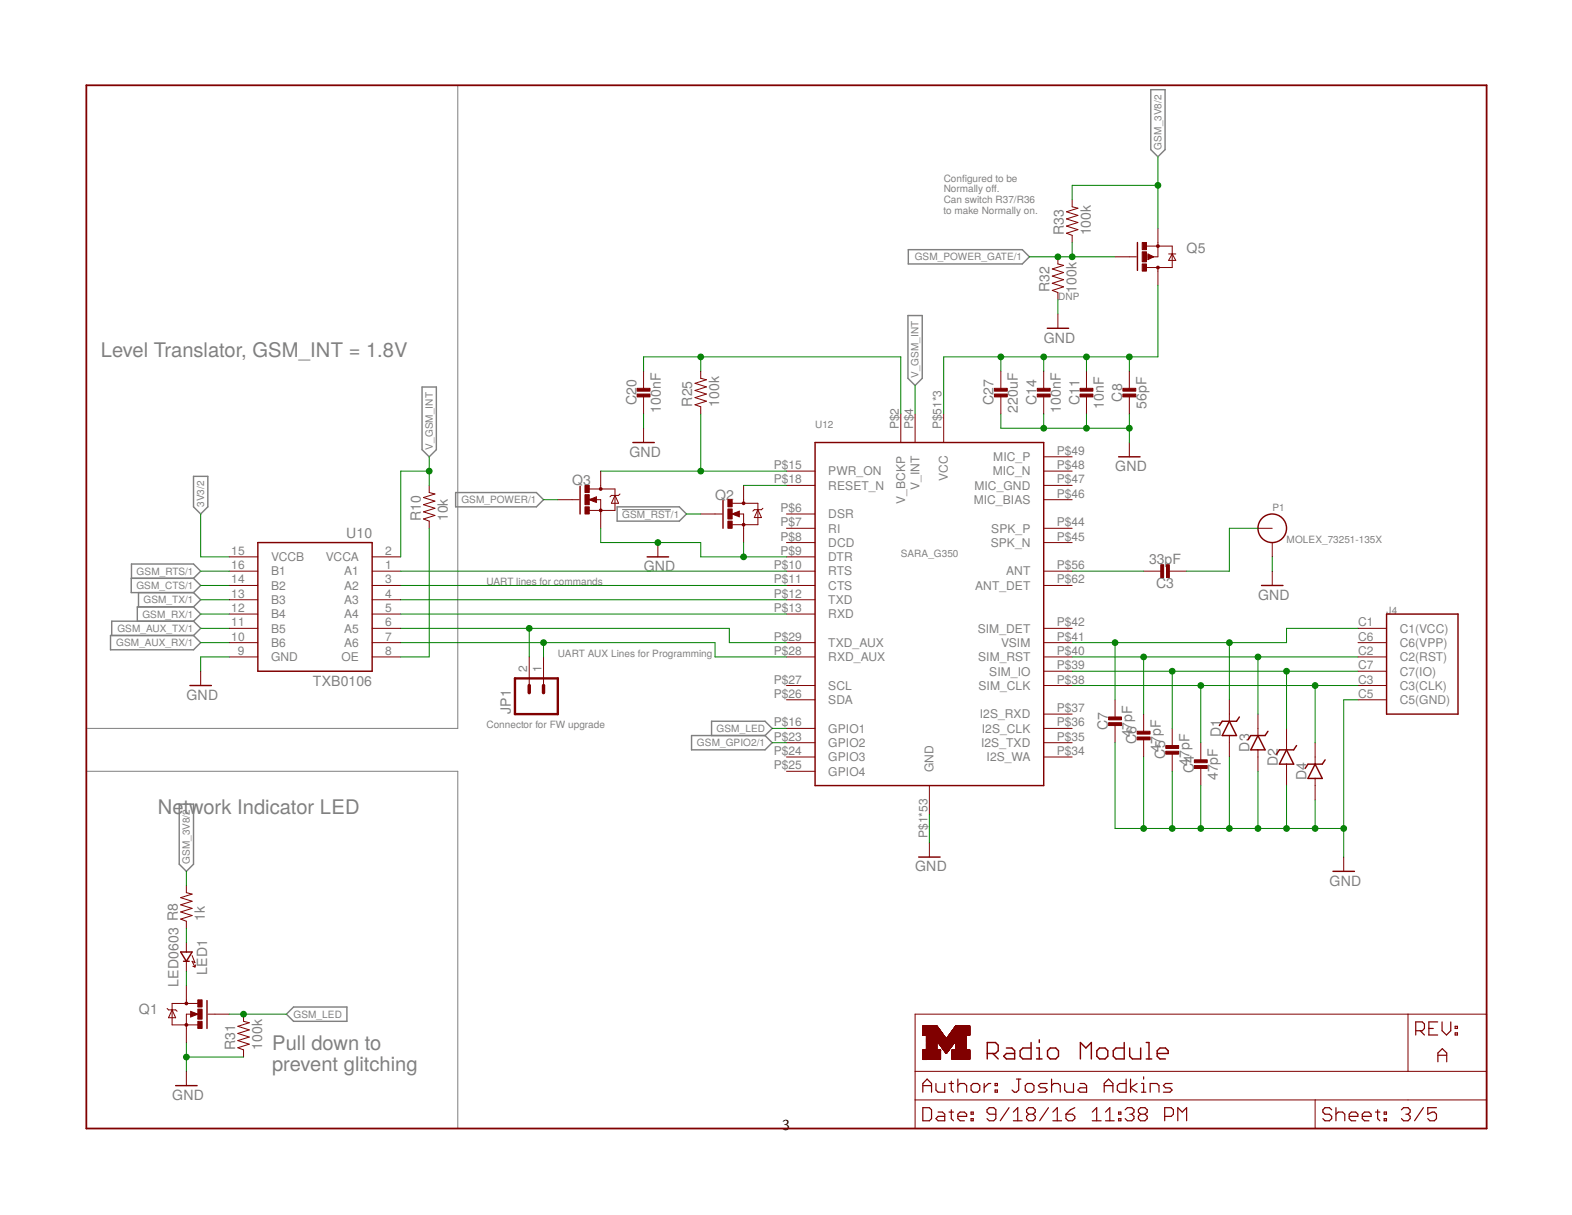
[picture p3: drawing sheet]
<svg xmlns="http://www.w3.org/2000/svg" width="279mm" height="216mm" viewBox="0 0 279 216" stroke-linecap="round" stroke-linejoin="round" font-family="sans-serif">
<path d="M81.4 15.2v114.2h-66.1M110.6 90.6h8.7M15.3 137.1h66.1v63.4" fill="none" stroke="#808080" stroke-width=".18"/>
<g fill="none" stroke="#808080" stroke-width=".25">
<path d="M204.5 15.9h2.6v10.7l-1.3 1.3-1.3-1.3zM161.4 56.1h2.5v11.1l-1.3 1.3-1.2-1.3zM161.4 44.4h20.3l1.3 1.2-1.3 1.3h-20.3zM75 68.8h2.6v11.1l-1.3 1.3-1.3-1.3zM34.4 84.6h2.5v5.5l-1.2 1.2-1.3-1.2zM81 87.5h14.3l1.3 1.3-1.3 1.3h-14.3zM109.7 90.1h11l1.3 1.2-1.3 1.3h-11zM19.6 112.9h14.8l1.3 1.3-1.3 1.3h-14.8zM23.4 102.8v-2.6h11l1.3 1.3-1.3 1.3M24.6 105.3v2.5M34.4 110.4l1.3 1.3-1.3 1.2M34.4 110.4h-14.5v2.5"/>
<path d="M34.4 105.3l1.3 1.3-1.3 1.2M34.4 107.8h-10v2.6M34.4 102.8h-11.1v2.5h11.1M34.4 107.8l1.3 1.3-1.3 1.3M34.4 102.8l1.3 1.2-1.3 1.3M122.9 130.7h13.1l1.2 1.3-1.2 1.2h-13.1zM126.5 130.7v-2.5h9.5l1.2 1.2-1.2 1.3M31.9 142.9h2.5v10.7l-1.3 1.2-1.2-1.2zM50.9 180.2l1.3-1.3h9.5v2.6h-9.5z"/>
</g>
<path d="M15.3 15.2h248.9v185.3h-248.9zM204.2 45.4l.6 .2h-.4l-.2 .3zM105.9 88.5l-.9 .3 .9 .2v-.2h-.3M131.3 91.1l-.9 .2 .9 .3v-.3h-.3M34 180l.9 .2-.9 .3v-.3h.3" fill="none" stroke="#800000" stroke-width=".32"/>
<g fill="none" stroke="#800000" stroke-width=".18">
<path d="M190.6 35.5v1.2l1 .3-2.1 .6 2.1 .7-2.1 .6 2.1 .6-2.1 .7 2.1 .6-2.1 .6 1.1 .4v1.3M188 45.6v1.3l1 .3-2 .6 2 .6-2 .7 2 .6-2 .6 2 .7-2 .6 1 .4v1.3M188 55.8v2.5M198.2 45.6h3.8M203.8 43.7h4.5v3.8h-4.5M204 45.1l1 .5-1 .5zM205 45.6l-.8 .3M205.8 40.6v5h-.8M205.8 47.5v3.2M207.7 45.1h1.3M208.3 45.1l.7 1.2h-1.3zM114.4 66v3"/>
<path d="M114.4 70.3v3.3M114.4 76.1v2.5M124.5 66v1.2l1.1 .3-2.1 .6 2.1 .6-2.1 .7 2.1 .6-2.1 .7 2.1 .6-2.1 .6 1 .4v1.3M160.1 73.6v5M162.6 73.6v5M167.7 73.6v5M177.9 66v3M177.9 70.3v3.3M185.5 66v3M185.5 70.3v3.3M193.1 66v3M193.1 70.3v3.3"/>
<path d="M200.7 66v3M200.7 70.3v3.3M200.7 78.6v2.6M40.7 99h5.1M66.1 99h5.1M76.3 86.3v1.2l1 .3-2 .6 2 .6-2 .7 2 .6-2 .7 2 .6-2 .6 1 .4v1.3M99.1 88.8h3.9M104.7 88.8l1.3-.5v1zM104.8 86.9h4.5v3.8h-4.6M105.9 88.8h.9v5.1M106.8 83.7v3.2M109.3 88l.6 1.4h-1.2z"/>
<path d="M110.2 87.8l-.3 .2h-1.2l-.3 .3M116.9 96.4v2.6M124.5 91.3h3.9M130.1 91.3l1.3-.5v1zM130.2 89.4h4.5v3.8h-4.6M131.3 91.3h.9v5.1M132.2 86.3v3.1M134.7 90.6l.6 1.4h-1.2zM135.6 90.3l-.3 .3h-1.2l-.3 .2M139.8 83.7h5.1M139.8 86.3h5.1M139.8 96.4h5.1"/>
<path d="M139.8 93.9h5.1M139.8 99h5.1M139.8 91.3h5.1M185.5 81.2h5.1M185.5 83.7h5.1M185.5 86.3h5.1M185.5 88.8h5.1M185.5 96.4h5.1M185.5 93.9h5.1M223.6 93.9h2.5M226.1 96.4v2.6M35.7 119.3v2.5"/>
<path d="M40.7 111.7h5.1M40.7 114.2h5.1M40.7 116.7h5.1M40.7 109.1h5.1M40.7 106.6h5.1M40.7 104h5.1M40.7 101.5h5.1M66.1 111.7h5.1M66.1 114.2h5.1M66.1 116.7h5.1M66.1 109.1h5.1M66.1 106.6h5.1"/>
<path d="M66.1 104h5.1M66.1 101.5h5.1M94.1 116.7v5.1M96.6 116.7v5.1M139.8 114.2h5.1M139.8 116.7h5.1M139.8 109.1h5.1M139.8 106.6h5.1M139.8 104h5.1M139.8 101.5h5.1M185.5 111.7h5.1M185.5 114.2h5.1"/>
<path d="M185.5 116.7h5.1M185.5 119.3h5.1M185.5 104h5.1M185.5 101.5h5.1M203.3 101.5h3M207.6 101.5h3.3M226.1 101.5v2.5M241.4 111.7h5M241.4 114.2h5M241.4 116.7h5M241.4 119.3h5M139.8 121.8h5.1"/>
<path d="M139.8 129.4h5.1M139.8 132h5.1M139.8 134.5h5.1M139.8 124.4h5.1M139.8 137.1h5.1M165.2 139.6v5.1M185.5 121.8h5.1M185.5 126.9h5.1M185.5 129.4h5.1M185.5 132h5.1M185.5 134.5h5.1M198.2 124.4v3"/>
<path d="M198.2 128.7v3.3M203.3 126.9v3M203.3 131.2v3.3M208.3 129.4v3.1M208.3 133.8v3.3M213.4 132v3M213.4 136.3v3.3M218.5 124.4v3.8M218.5 130.7v3.8M223.6 126.9v3.8M223.6 133.2v3.9M228.7 129.4v3.8"/>
<path d="M228.7 135.8v3.8M233.7 132v3.8M233.7 138.3v3.8M241.4 121.8h5M241.4 124.4h5M33.1 157.4v1.2l1 .3-2 .6 2 .6-2 .7 2 .6-2 .7 2 .6-2 .6 1 .4v1.3M165.2 149.8v2.5M238.8 152.3v2.5M29.7 179.2l.3 .3h1.2l.3 .2M30.6 179.5l.6 1.3h-1.2zM33.1 167.5v1.7M33.1 170.8v1.8"/>
<path d="M33.1 175.1v3.2M33.9 179.7l1.3 .5-1.3 .5zM34.1 169.8l.5 1.3-.5-.3 .5 1M34.3 171.7l.3 .1M34.8 171.4l-.2 .4M35.1 178.3h-4.5v3.8h4.6M33.1 190.4v2.5M34 180.2h-.9v5.1M36.9 180.2h3.8M43.3 180.2v1.3l1 .2-2 .7 2 .6-2 .6 2 .7-2 .6 2 .6-2 .7 1 .4v1.2M162.6 180.2h101.6v20.3h-101.6zM162.6 195.5h101.6"/>
<path d="M162.6 190.4h101.6M164 188.2h3.2M164 188.1h3.2M164 188h3.2M164 187.9h3.2M164 187.8h3.2M164 187.7h3.2M164 187.6h3.2M164 187.5h3.2M164 187.4h3.2M164 187.3h3.2M164 187.2h3.2"/>
<path d="M164 187.1h3.2M164 187h3.2M164 186.9h3.2M164 186.8h3.2M164 186.7h3.2M164 186.6h3.2M164 183.9l3.7 .1M164 183.9h3.7M164 183.8h3.6M164 183.7h3.6M164 183.7h3.5M164 183.6l3.5 .1"/>
<path d="M164 183.6h3.5M164 183.5l3.4 .1M164 183.5h3.4M164 183.4h3.3M164 183.3h3.3M164 183.2l3.2 .1M164 183.2h3.2M164 183.1h3.1M164 183l3.1 .1M164 183h3.1M164 183h3M164 182.9h3"/>
<path d="M164 182.8l2.9 .1M164 182.8h2.9M164 182.7h2.9M164 182.6l2.8 .1M164 182.6h2.8M164 182.5h2.7M164 182.4l2.6 .1M164 182.4h2.6M164 182.3h2.5M164 188.3h.7M164.6 186.5h1.9M164.6 186.4h1.9"/>
<path d="M164.6 184h3.2M164.7 186.4h1.8M164.7 186.3h1.8M164.7 186.2h1.8M164.7 186.1h1.8M164.7 186h1.8M164.7 185.9h1.8M164.7 185.8h1.8M164.7 185.7h1.8M164.7 185.6h1.8M164.7 185.5h1.8M164.7 185.4h1.8"/>
<path d="M164.7 185.3h1.8M164.7 185.2h1.8M164.7 185.1h1.8M164.7 185h5.1M164.7 185h7M164.7 184.9h7M164.7 184.8h7M164.7 184.7h7M164.7 184.6h7M164.7 184.5l3.5 .1M164.7 184.5h3.4M164.7 184.4h3.4"/>
<path d="M164.7 184.3h3.3M164.7 184.2h3.2M164.7 184.1h3.2M164.7 184l3.1 .1M166.6 185.1h3.2M166.7 185.1h3M166.7 185.2h3M166.8 185.3h2.8M166.8 185.4h2.8M166.9 185.4h2.6M166.9 185.5h2.6M167 185.6h2.4"/>
<path d="M167 185.7h2.3M167.1 185.7h2.2M167.1 185.8h2.2M167.2 186.6l-3.2 .1M167.2 185.9h2M167.2 185.9h1.9M167.3 186h1.8M167.3 186.1h1.7M167.4 186.1h1.6M167.4 186.2h1.6M167.5 186.2h1.4M167.5 186.4h1.3"/>
<path d="M167.6 186.4h1.2M167.7 186.5h1M167.7 186.6h1M167.7 186.6h.9M167.8 186.7h.8M167.8 186.8h.7M167.9 186.8h.6M167.9 186.9h.6M168 186.9h.4M168 187h.4M168 187h.3M168.1 187.1h.2"/>
<path d="M168.1 187.2h.1M168.2 184.5h3.5M168.3 184.5h3.4M168.3 187.1h-.2M168.3 184.4h3.4M168.4 184.4h3.3M168.4 187h-.4M168.4 184.3h3.3M168.5 184.2h3.2M168.5 184.1h3.2M168.6 184.1h3.1M168.7 184h3.7"/>
<path d="M168.7 183.9h3.7M168.7 186.5h-1.1M168.7 183.8h3.7M168.8 183.8h3.6M168.8 183.7h3.6M168.9 186.3h-1.4M168.9 183.7h3.5M168.9 183.6h3.5M169 183.5h3.4M169 183.4h3.4M169.1 183.4h3.3M169.1 183.3h3.3"/>
<path d="M169.2 183.3h3.2M169.2 183.2h3.2M169.2 188.2h3.2M169.2 188.1h3.2M169.2 188h3.2M169.2 187.9h3.2M169.2 187.8h3.2M169.2 187.7h3.2M169.2 187.6h3.2M169.2 187.5h3.2M169.2 187.4h3.2M169.2 187.3h3.2"/>
<path d="M169.2 187.2h3.2M169.2 187.1h3.2M169.2 187h3.2M169.2 186.9h3.2M169.2 186.8h3.2M169.2 186.7h3.2M169.2 186.6h3.2M169.2 185.8h-2M169.2 183.1h3.2M169.3 183.1h3.1M169.3 183h3.1M169.4 183h3"/>
<path d="M169.4 182.9h3M169.4 185.5l-2.4 .1M169.5 182.8h2.9M169.5 185.5h-2.6M169.5 182.7h2.9M169.6 182.7h2.8M169.6 185.3h-2.8M169.6 182.6h2.8M169.7 182.6h2.7M169.7 182.5h2.7M169.8 182.4h2.6M169.8 185l-3.2 .1"/>
<path d="M169.8 182.3h2.6M169.9 182.3h2.5M169.9 186.5h1.8M169.9 186.4h1.8M169.9 186.3h1.8M169.9 186.2h1.8M169.9 186.1h1.8M169.9 186h1.8M169.9 185.9h1.8M169.9 185.8h1.8M169.9 185.7h1.8M169.9 185.6h1.8"/>
<path d="M169.9 185.5h1.8M169.9 185.4h1.8M169.9 185.3h1.8M169.9 185.2h1.8M169.9 185.1h1.8M169.9 185h1.8M171.7 186.5l-1.8 .1M171.7 184.9h-7M171.8 184h-3.2M233.7 195.5v5M250.3 180.2v10.2"/>
</g>
<g fill="none" stroke="#800000" stroke-width=".21">
<path d="M164 194.1v-1.6l.8-.8 .8 .8v1.6M164 196.8h1.2l.4 .4v1.6l-.4 .4h-1.2zM164 192.9h1.6M166.3 192.5v1.2l.4 .4h1.2v-1.6M166.7 197.6h.8l.4 .4v1.2h-1.2l-.4-.4 .4-.4h1.2M168.7 197.6h.8M168.7 192.5h.8M169.1 192.1v1.6l.4 .4M169.1 197.2v1.6l.4 .4M170.2 198.4h1.6v-.4l-.4-.4h-.8l-.4 .4v.8l.4 .4h.8M170.2 191.7v2.4M170.2 192.9l.4-.4h.8l.4 .4v1.2"/>
<path d="M172.6 198.8h.4v.4h-.4zM172.6 197.6h.4v.4h-.4zM173 192.5h.8l.3 .4v.8l-.3 .4h-.8l-.4-.4v-.8zM174.9 192.5v1.6M176.1 192.5h-.4l-.8 .8M176.9 192.5h.4v.4h-.4zM176.9 193.7h.4v.4h-.4zM177 198h-1.2l-.4-.4v-.4l.4-.4h.8l.4 .4v1.6l-.4 .4h-.8l-.4-.4M179.3 196.8l-1.5 2.4M180.1 199.2h1.6M180.1 197.6l.8-.8v2.4M180.7 191.7h.7"/>
<path d="M181.1 191.7v2l-.4 .4h-.4l-.4-.4M182.2 192.9l.4-.4h.8l.4 .4v.8l-.4 .4h-.8l-.4-.4zM182.8 198l-.3 .4v.4l.3 .4h.8l.4-.4v-.4l-.4-.4M182.8 198l-.3-.4v-.4l.3-.4h.8l.4 .4v.4l-.4 .4M182.8 198h.8M186.1 192.5h-1.1l-.4 .4 .4 .4h.7l.4 .4-.4 .4h-1.1M186.4 196.8l-1.6 2.4M186.9 192.9l.4-.4h.8l.3 .4v1.2M186.9 191.7v2.4M187.1 199.2h1.6M187.1 197.6l.8-.8v2.4M189.2 192.5v1.2l.4 .4h1.2v-1.6"/>
<path d="M189.5 198h1.1l.4 .4v.4l-.4 .4h-.7l-.4-.4zM191 196.8l-.8 .4-.7 .8M192 192.5h.7l.4 .4v1.2h-1.1l-.4-.4 .4-.4h1.1M194.1 199.2h1.6M194.1 197.6l.8-.8v2.4M196.3 192.9h1.5M196.3 194.1v-1.6l.7-.8 .8 .8v1.6M196.5 199.2h1.5M196.5 197.6l.8-.8v2.4M198.8 198.8h.4v.4h-.4zM198.8 197.6h.4v.4h-.4zM200 197.2l.4-.4h.8l.3 .4v.4l-.3 .4"/>
<path d="M200.2 191.7v2.4h-1.2l-.4-.4v-.8l.4-.4h1.2M200.8 198h.4M200.9 191.7v2.4M201.2 198l.3 .4v.4l-.3 .4h-.8l-.4-.4M202.1 192.5l-1.2 .8 1.2 .8M202.7 198l-.4 .4v.4l.4 .4h.8l.4-.4v-.4l-.4-.4M202.7 198l-.4-.4v-.4l.4-.4h.8l.4 .4v.4l-.4 .4M202.7 198h.8M202.9 194.1h.8M202.9 192.5h.4v1.6M203.3 191.3v.4M204.4 194.1v-1.6h1.2l.4 .4v1.2"/>
<path d="M207 198.4h1.2l.4-.4v-.8l-.4-.4h-1.2v2.4M208.3 192.5h-1.1l-.4 .4 .4 .4h.7l.4 .4-.4 .4h-1.1M209.3 199.2v-2.4l.8 .8 .8-.8v2.4M236.7 197.2l-.4-.4h-.8l-.4 .4v.4l.4 .4h.8l.4 .4v.4l-.4 .4h-.8l-.4-.4M237.4 198l.4-.4h.8l.4 .4v1.2M237.4 196.8v2.4M239.8 198.4h1.5v-.4l-.3-.4h-.8l-.4 .4v.8l.4 .4h.8M242.1 198.4h1.6v-.4l-.4-.4h-.8l-.4 .4v.8l.4 .4h.8M244.5 197.6h.8M244.9 197.2v1.6l.4 .4M246 198.8h.4v.4h-.4zM246 197.6h.4v.4h-.4z"/>
<path d="M249.1 197.2l.4-.4h.8l.3 .4v.4l-.3 .4M249.9 198h.4M250.3 198l.3 .4v.4l-.3 .4h-.8l-.4-.4M251.6 183.2h1.2l.4-.4v-.8l-.4-.4h-1.2v2.3M252.4 183.2l.8 .7M253 196.8l-1.6 2.4M254 182.8h.7M255.3 196.8h-1.5v1.2l.8-.4h.3l.4 .4v.8l-.4 .4h-.8l-.3-.4M255.5 181.6h-1.5v2.3h1.5M255.6 188.7v-1.6l.7-.7 .8 .7v1.6M255.6 187.5h1.5M256.3 181.6v1.6l.8 .7 .8-.7v-1.6"/>
<path d="M258.6 183.5h.4v.4h-.4zM258.6 182.4h.4v.4h-.4z"/>
</g>
<g fill="none" stroke="#800000" stroke-width=".25">
<path d="M186.1 58.3h3.8M202.2 43.1v4.9M112.5 78.6h3.8M144.9 78.6h40.6v61h-40.6zM45.8 96.4h20.3v22.9h-20.3zM103.1 86.4v4.9M115 99h3.8M128.5 88.9v5M198.8 81.2h3.8M224.2 104h3.8M246.4 109.1h12.7v17.8h-12.7zM33.8 121.8h3.8"/>
<path d="M218.5 128.2l1.3 2.5h-2.6zM220.3 127.4l-.5 .8h-2.6l-.5 .7M223.6 130.7l1.3 2.5h-2.6zM225.4 129.9l-.5 .8h-2.6l-.5 .8M228.7 133.2l1.2 2.6h-2.5zM230.4 132.5l-.5 .7h-2.5l-.5 .8M233.7 135.8l1.3 2.5h-2.5zM235.5 135l-.5 .8h-2.5l-.5 .7M163.3 152.3h3.8M236.9 154.8h3.8M32.1 169.2h2l-1 1.6zM32.6 170.8h1"/>
<path d="M36.8 177.8v5M31.2 192.9h3.8M175.5 187.2h1.4l.5-.5v-1l-.5-.4h-1.4v2.9M176.4 187.2l1 1M178.9 186.2h1l.4 .5v1.5h-1.4l-.5-.5 .5-.5h1.4M183.3 185.3v2.9h-1.5l-.5-.5v-1l.5-.5h1.5M184.2 186.2h.5v2M184.2 188.2h1M184.7 184.8v.5M186.7 186.2h.9l.5 .5v1l-.5 .5h-.9l-.5-.5v-1zM192 188.2v-2.9l1 .9 1-.9v2.9M195.4 186.2h1l.5 .5v1l-.5 .5h-1l-.5-.5v-1z"/>
<path d="M199.8 185.3v2.9h-1.4l-.5-.5v-1l.5-.5h1.4M200.8 186.2v1.5l.5 .5h1.4v-2M203.7 185.3h.5v2.9M203.7 188.2h1M205.7 187.2h1.9v-.5l-.5-.5h-.9l-.5 .5v1l.5 .5h.9"/>
<circle cx="226.1" cy="93.9" r="2.54"/>
</g>
<g fill="#800000" stroke="#800000" stroke-width=".18">
<path d="M206.3 100.4h.5v2.2h-.5z"/>
<path d="M207.3 100.4h.5v2.2h-.5z"/>
<path d="M35.2 181.5h.7v1.3h-.7z"/>
<path d="M35.2 177.7h.7v1.2h-.7z"/>
<path d="M35.2 179.3h.7v1.8h-.7z"/>
<path d="M129.4 92.6h.7v1.3h-.7z"/>
<path d="M129.4 88.8h.7v1.3h-.7z"/>
<path d="M129.4 90.4h.7v1.8h-.7z"/>
<path d="M104 90.1h.7v1.2h-.7z"/>
<path d="M104 86.3h.7v1.2h-.7z"/>
<path d="M104 87.9h.7v1.8h-.7z"/>
<path d="M212.3 135h2.3v.5h-2.3z"/>
<path d="M212.3 136h2.3v.5h-2.3z"/>
<path d="M207.2 132.5h2.3v.5h-2.3z"/>
<path d="M207.2 133.5h2.3v.5h-2.3z"/>
<path d="M202.1 129.9h2.3v.6h-2.3z"/>
<path d="M202.1 131h2.3v.5h-2.3z"/>
<path d="M197 127.4h2.3v.5h-2.3z"/>
<path d="M197 128.4h2.3v.5h-2.3z"/>
<path d="M176.7 69h2.3v.5h-2.3z"/>
<path d="M176.7 70h2.3v.5h-2.3z"/>
<path d="M184.4 69h2.2v.5h-2.2z"/>
<path d="M184.4 70h2.2v.5h-2.2z"/>
<path d="M192 69h2.2v.5h-2.2z"/>
<path d="M192 70h2.2v.5h-2.2z"/>
<path d="M199.6 69h2.3v.5h-2.3z"/>
<path d="M199.6 70h2.3v.5h-2.3z"/>
<path d="M203 43.1h.8v1.3h-.8z"/>
<path d="M203 46.9h.8v1.3h-.8z"/>
<path d="M203 44.7h.8v1.8h-.8z"/>
<path d="M113.2 69h2.3v.5h-2.3z"/>
<path d="M113.2 70h2.3v.5h-2.3z"/>
</g>
<g fill="none" stroke="#800000" stroke-width=".42">
<path d="M91.5 120.5h7.6v6.4h-7.6z"/>
<circle cx="205.8" cy="43.7" r=".13"/>
<circle cx="205.8" cy="47.5" r=".13"/>
<circle cx="106.8" cy="90.7" r=".13"/>
<circle cx="106.8" cy="86.9" r=".13"/>
<circle cx="132.2" cy="93.2" r=".13"/>
<circle cx="132.2" cy="89.4" r=".13"/>
<circle cx="33.1" cy="178.3" r=".13"/>
<circle cx="33.1" cy="182.1" r=".13"/>
</g>
<path d="M94.1 121.8v1.3M96.6 121.8v1.3" fill="none" stroke="#800000" stroke-width=".61"/>
<g fill="none" stroke="#008000" stroke-width=".18">
<path d="M205.8 27.9v12.7M205.8 32.9h-15.2v2.6M183 45.6h15.2M188 53.3v2.5M190.6 43.1v2.5M205.8 50.7v12.7h-38.1v10.2M114.4 66v-2.6h45.7v10.2M114.4 73.6v2.5M124.5 63.4v2.6M124.5 73.6v10.1M162.6 68.5v5.1M177.9 73.6v2.5h22.8"/>
<path d="M177.9 63.4v2.6M185.5 63.4v2.6M185.5 73.6v2.5M193.1 63.4v2.6M193.1 73.6v2.5M200.7 63.4v2.6M200.7 73.6v5M35.7 91.3v7.7h5M76.3 93.9v22.8h-5.1M76.3 81.2v5.1M76.3 83.7h-5.1v15.3M96.6 88.8h2.5"/>
<path d="M106.8 93.9v2.5h17.7v2.6h15.3M106.8 83.7h33M122 91.3h2.5M132.2 96.4v2.6M132.2 86.3h7.6M223.6 93.9h-5.1v7.6h-7.6M226.1 99v2.5M35.7 114.2h5M35.7 111.7h5M35.7 101.5h5M35.7 106.6h5M35.7 109.1h5"/>
<path d="M35.7 104h5M40.7 116.7h-5v2.6M71.2 114.2h55.9v2.5h12.7M71.2 111.7h58.4v2.5h10.2M71.2 101.5h68.6M71.2 106.6h68.6M71.2 109.1h68.6M71.2 104h68.6M94.1 111.7v5M96.6 114.2v2.5M190.6 116.7h50.8M190.6 119.3h50.8"/>
<path d="M190.6 101.5h12.7M198.2 114.2v10.2M203.3 116.7v10.2M208.3 119.3v10.1M218.5 114.2v10.2M223.6 116.7v10.2M228.7 119.3v10.1M241.4 111.7h-12.7v2.5h-38.1M137.2 129.4h2.6M137.2 132h2.6M190.6 121.8h50.8M198.2 132v15.2h40.6"/>
<path d="M203.3 134.5v12.7M208.3 137.1v10.1M213.4 121.8v10.2M213.4 139.6v7.6M218.5 134.5v12.7M223.6 137.1v10.1M228.7 139.6v7.6M233.7 121.8v10.2M241.4 124.4h-2.6v27.9M33.1 154.8v2.6M165.2 144.7v5.1M233.7 142.1v5.1"/>
<path d="M33.1 165v2.5M33.1 172.6v2.5M33.1 185.3v5.1M33.1 187.8h10.2M40.7 180.2h10.2"/>
</g>
<g fill="#008000" stroke="#008000" stroke-width=".18">
<circle cx="218.5" cy="114.2" r=".51"/>
<circle cx="198.2" cy="114.2" r=".51"/>
<circle cx="223.6" cy="116.7" r=".51"/>
<circle cx="203.3" cy="116.7" r=".51"/>
<circle cx="228.7" cy="119.3" r=".51"/>
<circle cx="208.3" cy="119.3" r=".51"/>
<circle cx="238.8" cy="147.2" r=".51"/>
<circle cx="203.3" cy="147.2" r=".51"/>
<circle cx="208.3" cy="147.2" r=".51"/>
<circle cx="213.4" cy="147.2" r=".51"/>
<circle cx="218.5" cy="147.2" r=".51"/>
<circle cx="223.6" cy="147.2" r=".51"/>
<circle cx="228.7" cy="147.2" r=".51"/>
<circle cx="233.7" cy="147.2" r=".51"/>
<circle cx="116.9" cy="96.4" r=".51"/>
<circle cx="132.2" cy="99" r=".51"/>
<circle cx="33.1" cy="187.8" r=".51"/>
<circle cx="200.7" cy="76.1" r=".51"/>
<circle cx="193.1" cy="76.1" r=".51"/>
<circle cx="185.5" cy="76.1" r=".51"/>
<circle cx="233.7" cy="121.8" r=".51"/>
<circle cx="213.4" cy="121.8" r=".51"/>
<circle cx="76.3" cy="83.7" r=".51"/>
<circle cx="43.3" cy="180.2" r=".51"/>
<circle cx="124.5" cy="63.4" r=".51"/>
<circle cx="124.5" cy="83.7" r=".51"/>
<circle cx="94.1" cy="111.7" r=".51"/>
<circle cx="96.6" cy="114.2" r=".51"/>
<circle cx="205.8" cy="32.9" r=".51"/>
<circle cx="188" cy="45.6" r=".51"/>
<circle cx="190.6" cy="45.6" r=".51"/>
<circle cx="177.9" cy="63.4" r=".51"/>
<circle cx="185.5" cy="63.4" r=".51"/>
<circle cx="193.1" cy="63.4" r=".51"/>
<circle cx="200.7" cy="63.4" r=".51"/>
</g>
<g font-size="3.6" fill="#808080">
<text x="17.9" y="63.4">Level Translator, GSM_INT = 1.8V</text>
<text x="28.1" y="144.7">Ne</text>
<text x="32.6" y="144.7">twork Indicator LED</text>
<text x="48.4" y="190.4">prevent glitching</text>
<text x="48.4" y="186.6">Pull down to</text>
</g>
<text font-size="2.7" x="139" y="200.9">3</text>
<g font-size="2.5" fill="#808080">
<text x="189.1" y="41.8" transform="rotate(-90 189.1 41.8)">R33</text>
<text x="193.9" y="41.8" transform="rotate(-90 193.9 41.8)">100k</text>
<text x="210.9" y="44.9">Q5</text>
<text x="186.5" y="52" transform="rotate(-90 186.5 52)">R32</text>
<text x="191.3" y="52" transform="rotate(-90 191.3 52)">100k</text>
<text x="185.5" y="60.9">GND</text>
<text x="199.5" y="71.3" transform="rotate(-90 199.5 71.3)">C8</text>
<text x="113.1" y="72" transform="rotate(-90 113.1 72)">C20</text>
<text x="117.4" y="73.3" transform="rotate(-90 117.4 73.3)">100nF</text>
<text x="123" y="72.3" transform="rotate(-90 123 72.3)">R25</text>
<text x="127.8" y="72.3" transform="rotate(-90 127.8 72.3)">100k</text>
<text x="176.6" y="72" transform="rotate(-90 176.6 72)">C27</text>
<text x="180.9" y="73.3" transform="rotate(-90 180.9 73.3)">220uF</text>
<text x="184.2" y="72" transform="rotate(-90 184.2 72)">C14</text>
<text x="188.5" y="73.3" transform="rotate(-90 188.5 73.3)">100nF</text>
<text x="191.8" y="72" transform="rotate(-90 191.8 72)">C11</text>
<text x="196.2" y="72.6" transform="rotate(-90 196.2 72.6)">10nF</text>
<text x="203.8" y="72.6" transform="rotate(-90 203.8 72.6)">56pF</text>
<text x="111.9" y="81.2">GND</text>
<text x="198.2" y="83.7">GND</text>
<text x="101.7" y="86.3">Q3</text>
<text x="127.1" y="88.8">Q2</text>
<text x="61.5" y="95.7">U10</text>
<text x="74.8" y="92.6" transform="rotate(-90 74.8 92.6)">R10</text>
<text x="79.6" y="92.6" transform="rotate(-90 79.6 92.6)">10k</text>
<text x="114.4" y="101.5">GND</text>
<text x="204.2" y="100.2">33pF</text>
<text x="205.5" y="104.5">C3</text>
<text x="223.6" y="106.6">GND</text>
<text x="33.1" y="124.4">GND</text>
<text x="55.6" y="121.8">TXB0106</text>
<text x="90.8" y="126.9" transform="rotate(-90 90.8 126.9)">JP1</text>
<text x="196.9" y="129.8" transform="rotate(-90 196.9 129.8)">C7</text>
<text x="201.2" y="131" transform="rotate(-90 201.2 131)">47pF</text>
<text x="217" y="131" transform="rotate(-90 217 131)">D1</text>
<text x="202" y="132.3" transform="rotate(-90 202 132.3)">C6</text>
<text x="206.3" y="133.6" transform="rotate(-90 206.3 133.6)">47pF</text>
<text x="207.1" y="134.8" transform="rotate(-90 207.1 134.8)">C5</text>
<text x="211.4" y="136.1" transform="rotate(-90 211.4 136.1)">47pF</text>
<text x="212.2" y="137.4" transform="rotate(-90 212.2 137.4)">C4</text>
<text x="222.1" y="133.6" transform="rotate(-90 222.1 133.6)">D3</text>
<text x="227.1" y="136.1" transform="rotate(-90 227.1 136.1)">D2</text>
<text x="216.5" y="138.7" transform="rotate(-90 216.5 138.7)">47pF</text>
<text x="232.2" y="138.6" transform="rotate(-90 232.2 138.6)">D4</text>
<text x="162.7" y="154.8">GND</text>
<text x="236.3" y="157.4">GND</text>
<text x="36.4" y="163.7" transform="rotate(-90 36.4 163.7)">1k</text>
<text x="36.8" y="173.2" transform="rotate(-90 36.8 173.2)">LED1</text>
<text x="31.7" y="175.3" transform="rotate(-90 31.7 175.3)">LED0603 R8</text>
<text x="24.7" y="180.2">Q1</text>
<text x="41.8" y="186.5" transform="rotate(-90 41.8 186.5)">R31</text>
<text x="46.6" y="186.6" transform="rotate(-90 46.6 186.6)">100k</text>
<text x="30.6" y="195.5">GND</text>
</g>
<g font-size="2.1" fill="#808080">
<text x="159.7" y="76.3" transform="rotate(-90 159.7 76.3)">P$2</text>
<text x="162.3" y="76.3" transform="rotate(-90 162.3 76.3)">P$4</text>
<text x="167.4" y="76.3" transform="rotate(-90 167.4 76.3)">P$51*3</text>
<text x="137.5" y="83.4">P$15</text>
<text x="176.5" y="81.9">MIC_P</text>
<text x="187.8" y="80.8">P$49</text>
<text x="187.8" y="83.4">P$48</text>
<text x="137.5" y="85.9">P$18</text>
<text x="147.2" y="84.5">PWR_ON</text>
<text x="147.2" y="87">RESET_N</text>
<text x="160.9" y="89.5" transform="rotate(-90 160.9 89.5)">V_BCKP</text>
<text x="163.4" y="87.1" transform="rotate(-90 163.4 87.1)">V_INT</text>
<text x="168.5" y="85.5" transform="rotate(-90 168.5 85.5)">VCC</text>
<text x="173.1" y="89.6">MIC_BIAS</text>
<text x="173.2" y="87">MIC_GND</text>
<text x="176.4" y="84.5">MIC_N</text>
<text x="187.8" y="85.9">P$47</text>
<text x="187.8" y="88.4">P$46</text>
<text x="138.7" y="93.5">P$7</text>
<text x="138.7" y="91">P$6</text>
<text x="147.2" y="94.6">RI</text>
<text x="147.2" y="92.1">DSR</text>
<text x="176.2" y="94.6">SPK_P</text>
<text x="187.8" y="93.5">P$44</text>
<text x="41.1" y="101.1">16</text>
<text x="41.1" y="98.6">15</text>
<text x="48.2" y="99.7">VCCB</text>
<text x="57.9" y="99.7">VCCA</text>
<text x="68.5" y="98.6">2</text>
<text x="68.5" y="101.1">1</text>
<text x="137.5" y="101.1">P$10</text>
<text x="138.7" y="98.6">P$9</text>
<text x="138.7" y="96.1">P$8</text>
<text x="147.2" y="99.7">DTR</text>
<text x="147.2" y="97.2">DCD</text>
<text x="176.1" y="97.2">SPK_N</text>
<text x="187.8" y="96.1">P$45</text>
<text x="187.8" y="101.1">P$56</text>
<text x="41.1" y="106.2">13</text>
<text x="41.1" y="103.7">14</text>
<text x="48.2" y="107.3">B3</text>
<text x="48.2" y="104.8">B2</text>
<text x="48.2" y="102.3">B1</text>
<text x="61.2" y="102.3">A1</text>
<text x="61.2" y="104.8">A2</text>
<text x="61.2" y="107.3">A3</text>
<text x="68.5" y="103.7">3</text>
<text x="68.5" y="106.2">4</text>
<text x="137.5" y="106.2">P$12</text>
<text x="137.5" y="103.7">P$11</text>
<text x="147.2" y="107.3">TXD</text>
<text x="147.2" y="104.8">CTS</text>
<text x="147.2" y="102.3">RTS</text>
<text x="173.3" y="104.8">ANT_DET</text>
<text x="178.8" y="102.3">ANT</text>
<text x="187.8" y="103.7">P$62</text>
<text x="41.1" y="108.8">12</text>
<text x="41.1" y="111.3">11</text>
<text x="41.1" y="113.8">10</text>
<text x="48.2" y="109.9">B4</text>
<text x="48.2" y="112.4">B5</text>
<text x="61.2" y="109.9">A4</text>
<text x="61.2" y="112.4">A5</text>
<text x="68.5" y="108.8">5</text>
<text x="68.5" y="111.3">6</text>
<text x="68.5" y="113.8">7</text>
<text x="137.5" y="108.8">P$13</text>
<text x="137.5" y="113.8">P$29</text>
<text x="147.2" y="109.9">RXD</text>
<text x="173.8" y="112.4">SIM_DET</text>
<text x="187.8" y="111.3">P$42</text>
<text x="187.8" y="113.8">P$41</text>
<text x="241.4" y="113.8">C6</text>
<text x="241.4" y="111.3">C1</text>
<text x="248.8" y="112.4">C1(VCC)</text>
<text x="42.3" y="116.4">9</text>
<text x="48.2" y="117.5">GND</text>
<text x="48.2" y="115">B6</text>
<text x="60.7" y="117.5">OE</text>
<text x="61.2" y="115">A6</text>
<text x="68.5" y="116.4">8</text>
<text x="93.7" y="119.5" transform="rotate(-90 93.7 119.5)">2</text>
<text x="96.3" y="119.5" transform="rotate(-90 96.3 119.5)">1</text>
<text x="137.5" y="116.4">P$28</text>
<text x="147.2" y="117.5">RXD_AUX</text>
<text x="147.2" y="115">TXD_AUX</text>
<text x="173.8" y="117.5">SIM_RST</text>
<text x="177.9" y="115">VSIM</text>
<text x="187.8" y="116.4">P$40</text>
<text x="187.8" y="118.9">P$39</text>
<text x="241.4" y="118.9">C7</text>
<text x="241.4" y="116.4">C2</text>
<text x="248.8" y="115">C6(VPP)</text>
<text x="248.8" y="117.5">C2(RST)</text>
<text x="137.5" y="121.5">P$27</text>
<text x="137.5" y="124">P$26</text>
<text x="147.2" y="122.6">SCL</text>
<text x="147.2" y="125.1">SDA</text>
<text x="173.9" y="122.6">SIM_CLK</text>
<text x="175.8" y="120">SIM_IO</text>
<text x="187.8" y="121.5">P$38</text>
<text x="241.4" y="124">C5</text>
<text x="241.4" y="121.5">C3</text>
<text x="248.8" y="125.1">C5(GND)</text>
<text x="248.8" y="120">C7(IO)</text>
<text x="248.8" y="122.6">C3(CLK)</text>
<text x="137.5" y="131.6">P$23</text>
<text x="137.5" y="129.1">P$16</text>
<text x="147.2" y="130.2">GPIO1</text>
<text x="174.2" y="127.7">I2S_RXD</text>
<text x="174.5" y="130.2">I2S_CLK</text>
<text x="187.8" y="126.5">P$37</text>
<text x="187.8" y="129.1">P$36</text>
<text x="187.8" y="131.6">P$35</text>
<text x="137.5" y="136.7">P$25</text>
<text x="137.5" y="134.2">P$24</text>
<text x="147.2" y="137.8">GPIO4</text>
<text x="147.2" y="135.3">GPIO3</text>
<text x="147.2" y="132.7">GPIO2</text>
<text x="165.9" y="137.2" transform="rotate(-90 165.9 137.2)">GND</text>
<text x="174.4" y="132.7">I2S_TXD</text>
<text x="175.4" y="135.3">I2S_WA</text>
<text x="187.8" y="134.2">P$34</text>
<text x="164.8" y="148.9" transform="rotate(-90 164.8 148.9)">P$1*53</text>
</g>
<g font-size="1.8" fill="#808080">
<text x="206.4" y="26.6" transform="rotate(-90 206.4 26.6)">GSM_3V8/2</text>
<text x="167.7" y="32.3">Confgured to be</text>
<text x="167.7" y="34.2">Normally of.</text>
<text x="171" y="32.3">i</text>
<text x="176.2" y="34.2">f</text>
<text x="167.7" y="38">to make Normally on.</text>
<text x="167.7" y="36.1">Can switch R37/R36</text>
<text x="162.6" y="46.3">GSM_POWER_GATE/1</text>
<text x="188" y="53.2">DNP</text>
<text x="163.3" y="67.2" transform="rotate(-90 163.3 67.2)">V_GSM_INT</text>
<text x="144.9" y="76.1">U12</text>
<text x="76.9" y="79.9" transform="rotate(-90 76.9 79.9)">V_GSM_INT</text>
<text x="82" y="89.4">GSM_POWER/1</text>
<text x="36.3" y="90.1" transform="rotate(-90 36.3 90.1)">3V3/2</text>
<text x="110.6" y="92">GSM_RST/1</text>
<text x="226.1" y="90.8">P1</text>
<text x="160.1" y="99">SARA_G350</text>
<text x="228.7" y="96.4">MOLEX_73251-135X</text>
<text x="24.2" y="104.7">GSM_CTS/1</text>
<text x="24.3" y="102.1">GSM_RTS/1</text>
<text x="25.5" y="107.2">GSM_TX/1</text>
<text x="86.5" y="104">UART lines for commands</text>
<text x="20.9" y="112.3">GSM_AUX_TX/1</text>
<text x="25.3" y="109.8">GSM_RX/1</text>
<text x="246.5" y="109.1">J4</text>
<text x="20.7" y="114.8">GSM_AUX_RX/1</text>
<text x="99.2" y="116.7">UART AUX Lines for Programming</text>
<text x="86.5" y="129.4">Connector for FW upgrade</text>
<text x="127.4" y="130.1">GSM_LED</text>
<text x="123.9" y="132.6">GSM_GPIO2/1</text>
<text x="33.8" y="153.5" transform="rotate(-90 33.8 153.5)">GSM_3V8/2</text>
<text x="52.2" y="180.9">GSM_LED</text>
</g>
</svg>
